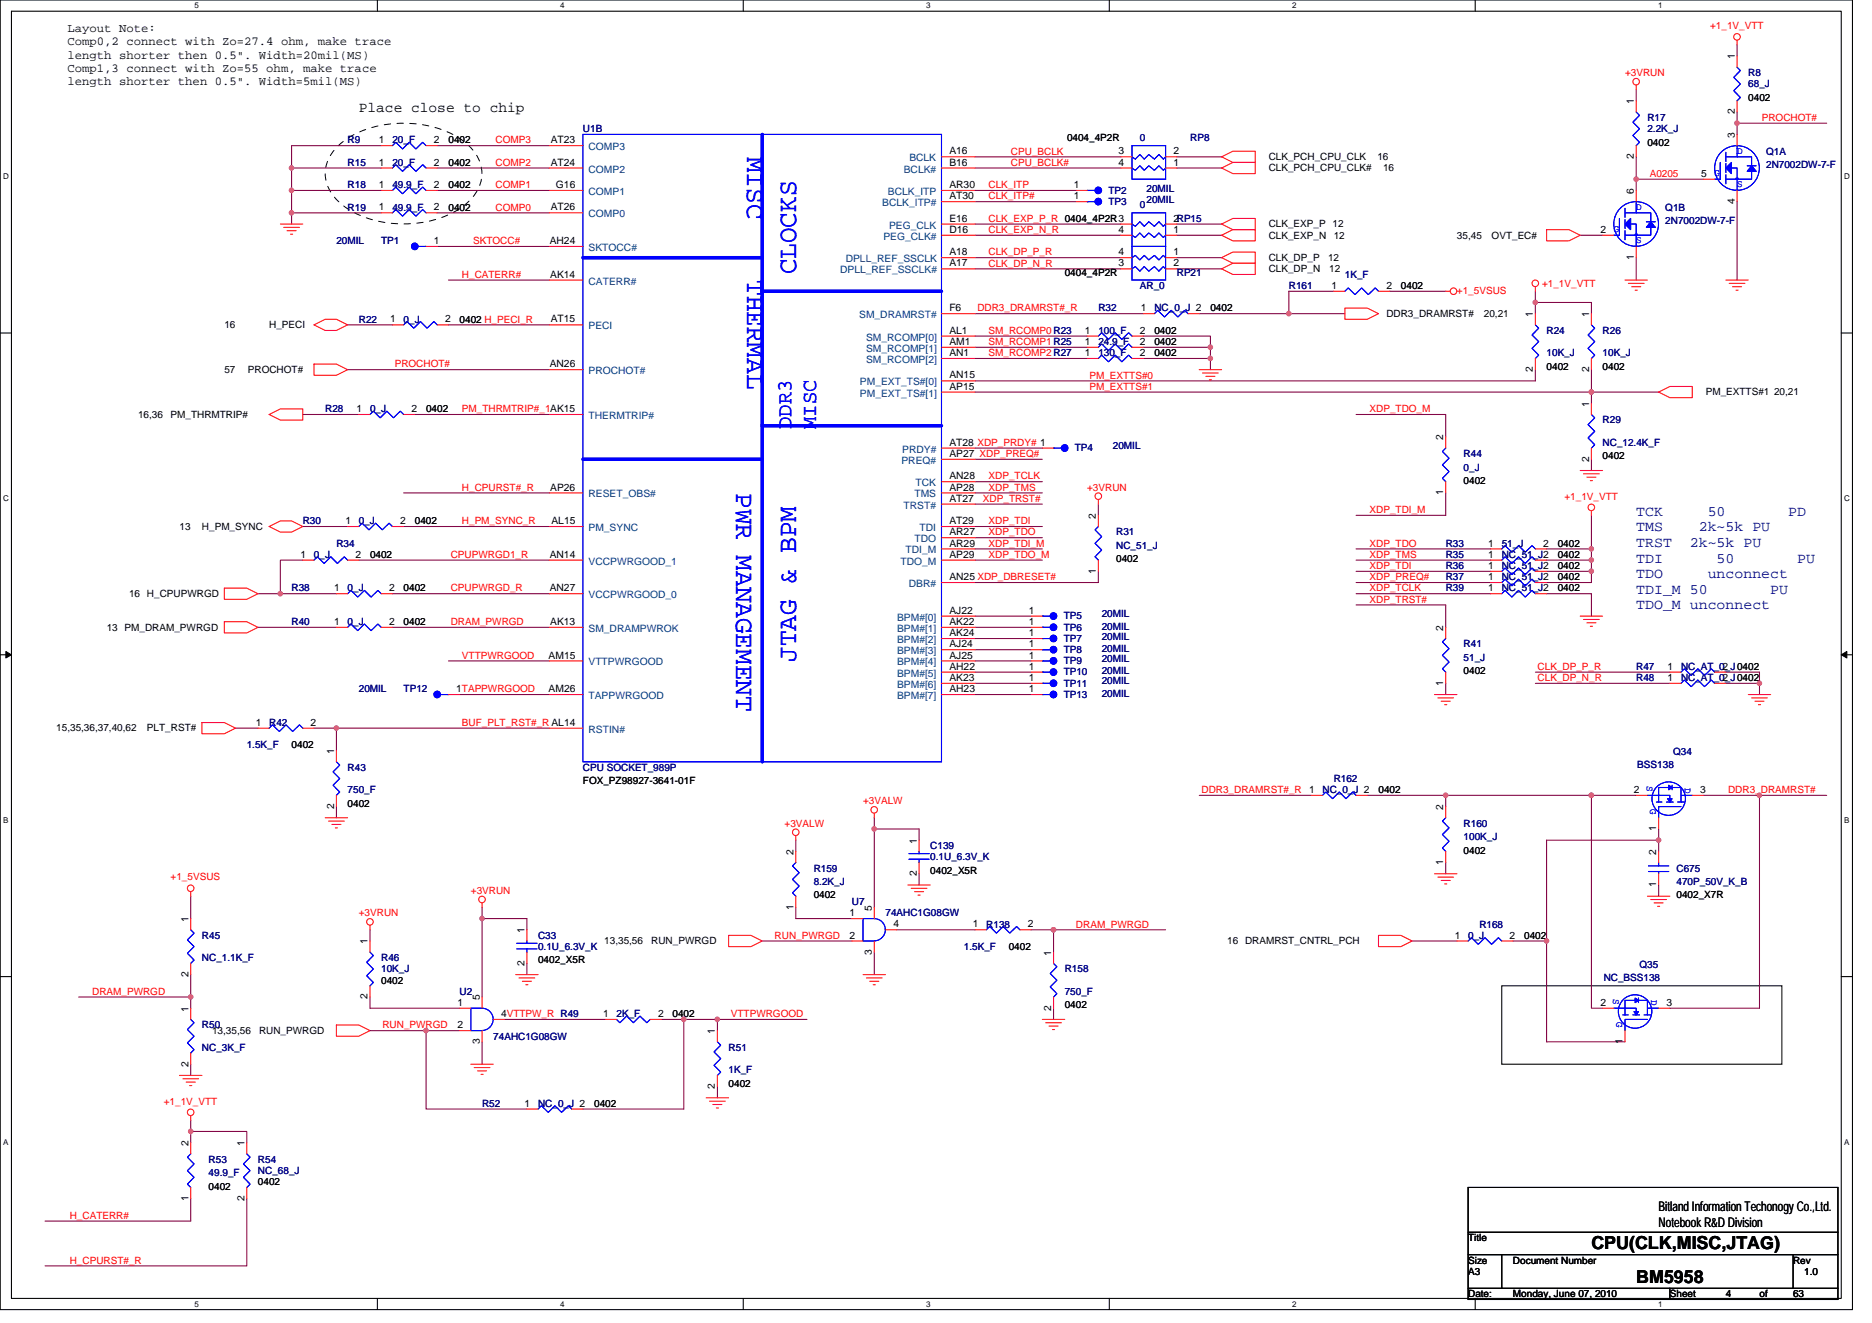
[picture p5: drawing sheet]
<svg xmlns="http://www.w3.org/2000/svg" width="297mm" height="210mm" viewBox="0 0 297 210" stroke-linecap="round" stroke-linejoin="round" font-family="sans-serif">
<path d="M0 0h293.9v207.9h-293.9zM1.8 1.8h290.4v204.3h-290.4z" fill="none" stroke="#000" stroke-width=".17"/>
<g fill="#fff">
<path d="M30.8 .2h.7v1.4h-.7z"/>
<path d="M30.8 206.3h.7v1.4h-.7z"/>
</g>
<path d="M59.9 0v1.8M59.9 206.1v1.8" fill="none" stroke="#000" stroke-width=".17"/>
<g fill="#fff">
<path d="M88.9 .2h.7v1.4h-.7z"/>
<path d="M88.9 206.3h.7v1.4h-.7z"/>
</g>
<path d="M117.9 0v1.8M117.9 206.1v1.8" fill="none" stroke="#000" stroke-width=".17"/>
<g fill="#fff">
<path d="M147 .2h.7v1.4h-.7z"/>
<path d="M147 206.3h.7v1.4h-.7z"/>
</g>
<path d="M176 0v1.8M176 206.1v1.8" fill="none" stroke="#000" stroke-width=".17"/>
<g fill="#fff">
<path d="M205 .2h.7v1.4h-.7z"/>
<path d="M205 206.3h.7v1.4h-.7z"/>
</g>
<path d="M234.1 0v1.8M234.1 206.1v1.8" fill="none" stroke="#000" stroke-width=".17"/>
<g fill="#fff">
<path d="M263.1 .2h.7v1.4h-.7z"/>
<path d="M263.1 206.3h.7v1.4h-.7z"/>
<path d="M.5 27.3h.9v1.4h-.9z"/>
<path d="M292.6 27.3h.9v1.4h-.9z"/>
<path d="M.5 78.4h.9v1.4h-.9z"/>
<path d="M292.6 78.4h.9v1.4h-.9z"/>
</g>
<path d="M0 52.9h1.8M292.2 52.9h1.7" fill="none" stroke="#000" stroke-width=".17"/>
<g fill="#fff">
<path d="M.5 129.5h.8v1.4h-.8z"/>
<path d="M292.6 129.5h.9v1.4h-.9z"/>
</g>
<path d="M0 103.9h1.8M292.2 103.9h1.7" fill="none" stroke="#000" stroke-width=".17"/>
<path d="M.9 103.4l.9 .5-.9 .5zM292.2 103.9l.8-.5v1z" fill="#000" stroke="#000" stroke-width=".16"/>
<g fill="#fff">
<path d="M.5 180.5h.8v1.4h-.8z"/>
<path d="M292.6 180.5h.9v1.4h-.9z"/>
</g>
<path d="M0 155h1.8M238.3 156.5h44.4v12.4h-44.4zM292.2 155h1.7M233 188.5h58.6v17.7h-58.6zM233 195.6h58.6M233 199.1h58.6M238.3 199.1v5.4M284.5 199.1v5.4M233 204.5h58.6M265 204.5v1.7" fill="none" stroke="#000" stroke-width=".17"/>
<path d="M53.8 23a15.7 15.7 0 0 1 11.8-3.4 13.8 13.8 0 0 1 9.4 4.2 5.7 5.7 0 0 1-.8 8.3 15.7 15.7 0 0 1-11.7 3.4 13.7 13.7 0 0 1-9.4-4.2 5.7 5.7 0 0 1 .7-8.3z" fill="none" stroke="#000" stroke-width=".16" stroke-dasharray="1 1 1 1 1 1 1 1"/>
<g fill="none" stroke="#800040" stroke-width=".17">
<path d="M259.6 14.2v1.8M275.6 19.6v1.7M275.6 17.8v1.8M275.6 7.1v1.8M275.6 19.6h14.3M46.3 33.8h14.2M46.3 30.2h14.2M46.3 26.7h14.2M46.3 33.8v1.8M46.3 26.7v3.5M46.3 30.2v3.6M60.5 23.1h-14.2v3.6"/>
<path d="M69.4 26.7h17.8M69.4 23.1h17.8M69.4 39.1h17.8M69.4 33.8h17.8M69.4 30.2h17.8M154.7 35.6h23.1M154.7 32h16M154.7 37.3h23.1M154.7 24.9h23.1M154.7 26.7h23.1M154.7 30.2h16M186.7 24.9h7.1"/>
<path d="M186.7 26.7h7.1M186.7 35.6h7.1M186.7 37.3h7.1M250.7 37.3h3.6M259.6 28.4h10.7M259.6 28.4v1.8M259.6 24.9v3.5M275.6 32v12.4M55.2 51.6h7.1M55.2 58.7h32M71.2 44.5h16M71.2 51.6h16"/>
<path d="M154.7 49.8h26.7M154.7 55.1h17.8M154.7 53.3h17.8M154.7 56.9h17.8M154.7 40.9h23.1M154.7 42.7h23.1M181.4 53.3h10.7v1.8M181.4 55.1h10.7v1.8M181.4 56.9h10.7M186.7 42.7h7.1M186.7 40.9h7.1M190.3 49.8h14.2"/>
<path d="M192.1 56.9v1.8M204.5 49.8h8.9M211.6 46.2h-7.1v3.6M220.5 46.2h8.9M243.6 58.7v1.8h-88.9M243.6 48v1.8M243.6 46.2v1.8h8.9v1.8M252.5 58.7v3.5M259.6 40.9v3.5M48 65.8h8.9M64 78.2h23.2M65.8 65.8h21.4"/>
<path d="M154.7 62.2h97.8M154.7 72.9h10.7M154.7 76.5h10.7M154.7 78.2h10.7M154.7 71.1h10.7M215.2 65.8h14.2v3.5M229.4 78.2v3.6h-14.2M252.5 62.2h10.7M252.5 72.9v1.8M252.5 62.2v1.8M40.9 99.6h12.5M40.9 94.2h3.6"/>
<path d="M44.5 94.2h8.9M48 88.9h-3.5v5.3M48 83.6h7.2M56.9 88.9h30.3M62.3 99.6h24.9M62.3 94.2h24.9M64 83.6h23.2M154.7 83.6h10.7M154.7 85.3h10.7M154.7 87.1h10.7M154.7 88.9h10.7M154.7 80h10.7"/>
<path d="M154.7 97.8h8.9M154.7 99.6h8.9M174.3 90.7v1.8h-19.6M174.3 80v1.8M215.2 96h14.2v3.6M215.2 88.9h21.3M215.2 90.7h21.3M215.2 92.5h21.3M215.2 94.2h21.3M215.2 87.1h21.3M245.4 90.7h7.1M245.4 87.1h7.1"/>
<path d="M245.4 94.2h7.1v3.6M252.5 87.1v1.8h-7.1M252.5 88.9v1.8M252.5 81.8v5.3M252.5 90.7v1.8h-7.1M37.4 115.6h3.5M49.8 115.6h3.6M53.4 115.6v3.5M53.4 115.6h33.8M71.2 104.9h16M72.9 110.2h14.3M154.7 101.3h8.9"/>
<path d="M154.7 103.1h8.9M154.7 104.9h8.9M154.7 106.7h8.9M154.7 108.5h8.9M154.7 110.2h8.9M229.4 108.5v1.7M243.6 106.7h21.4M243.6 108.5h21.4M273.9 108.5h5.3v1.7M273.9 106.7h5.3v1.8M53.4 128v1.8M126.3 133.4v1.7"/>
<path d="M138.7 129.8v1.8M138.7 131.6h7.1v1.7M138.7 131.6v12.4M145.8 138.7v1.8M190.3 126.2h17.8M217 126.2h12.4M229.4 126.2v1.8M229.4 136.9v1.8M229.4 126.2h23.1M252.5 126.2v33.8h1.8M252.5 126.2h7.1M263.2 131.6v1.7"/>
<path d="M263.2 133.3h-17.8v16.1M263.2 133.4v1.7M270.3 126.2h8.9M279.2 126.2v33.8h-14.2M279.2 126.2h10.7M12.5 158.2h17.8M30.3 154.7v3.5M30.3 142.2v3.6M30.3 158.2v1.8M58.7 158.2v1.8h14.2M58.7 147.6v1.8M76.5 145.8v12.4"/>
<path d="M76.5 145.8h7.1v1.8M76.5 144v1.8M83.6 152.9v1.8M120.9 149.4h14.3M126.3 144v1.8h8.9M138.7 151.1v3.6M142.3 147.6h12.4M163.6 147.6h3.6M167.2 147.6v3.5M167.2 147.6h17.8M224.1 149.4h7.1M240.1 149.4h5.3"/>
<path d="M245.4 149.4v16h12.4M263.2 140.5v1.7M30.3 179.6h8.9v1.8M30.3 168.9v1.8M30.3 179.6v1.8M30.3 177.8v1.8M58.7 163.6h8.9v12.4h16M67.6 163.6h5.3M76.5 165.4v3.5M80 161.8h16.1M104.9 161.8h3.6M108.5 161.8h5.3v1.8"/>
<path d="M108.5 161.8v14.2h-16M113.8 172.5v1.7M113.8 161.8h14.3M167.2 160v1.8M30.3 190.2v3.6h-23.1M39.2 190.2v10.7h-32"/>
</g>
<g fill="#f0f" stroke="#f0f" stroke-width=".17">
<circle cx="192.1" cy="55.1" r=".35"/>
<circle cx="192.1" cy="56.9" r=".35"/>
<circle cx="30.3" cy="158.2" r=".35"/>
<circle cx="204.5" cy="49.8" r=".35"/>
<circle cx="252.5" cy="62.2" r=".35"/>
<circle cx="243.6" cy="48" r=".35"/>
<circle cx="30.3" cy="179.6" r=".35"/>
<circle cx="46.3" cy="33.8" r=".35"/>
<circle cx="259.6" cy="28.4" r=".35"/>
<circle cx="275.6" cy="19.5" r=".35"/>
<circle cx="252.5" cy="88.9" r=".35"/>
<circle cx="252.5" cy="90.7" r=".35"/>
<circle cx="252.5" cy="87.1" r=".35"/>
<circle cx="67.6" cy="163.6" r=".35"/>
<circle cx="76.5" cy="145.8" r=".35"/>
<circle cx="113.8" cy="161.8" r=".35"/>
<circle cx="44.5" cy="94.2" r=".35"/>
<circle cx="46.3" cy="26.7" r=".35"/>
<circle cx="46.3" cy="30.2" r=".35"/>
<circle cx="108.5" cy="161.8" r=".35"/>
<circle cx="53.4" cy="115.6" r=".35"/>
<circle cx="279.2" cy="108.4" r=".35"/>
<circle cx="167.2" cy="147.6" r=".35"/>
<circle cx="138.7" cy="131.6" r=".35"/>
<circle cx="263.2" cy="133.3" r=".35"/>
<circle cx="252.5" cy="126.2" r=".35"/>
<circle cx="245.4" cy="149.3" r=".35"/>
<circle cx="279.2" cy="126.2" r=".35"/>
<circle cx="229.4" cy="126.2" r=".35"/>
</g>
<g fill="none" stroke="#f00" stroke-width=".17">
<path d="M259.6 13.5v.7M259.6 16v1.8M275.6 6.4v.7M275.6 8.9v1.8M275.6 16v1.8M44.5 35.6h3.5M45 36.1h2.5M45.5 36.6h1.5M46.1 37.2h.3M60.5 26.7h1.8M60.5 33.8h1.8M60.5 23.1h1.8"/>
<path d="M60.5 30.2h1.8M67.6 26.7h1.8M67.6 39.1h1.8M67.6 33.8h1.8M67.6 23.1h1.8M67.6 30.2h1.8M87.2 23.1h5.3M87.2 26.7h5.3M87.2 30.2h5.3M87.2 33.8h5.3M87.2 39.1h5.3M149.4 26.7h5.3"/>
<path d="M149.4 24.9h5.3M149.4 32h5.3M149.4 30.2h5.3M149.4 37.3h5.3M149.4 35.6h5.3M170.7 32h1.8M170.7 30.2h1.8M177.8 35.6h1.8M177.8 37.3h1.8M177.8 24.9h1.8M177.8 26.7h1.8M185 37.3h1.7"/>
<path d="M185 35.6h1.7M185 26.7h1.7M185 24.9h1.7M193.8 35.6l1.8-.9h3.6v1.7h-3.6zM193.8 37.3l1.8-.9h3.6v1.8h-3.6zM193.8 26.7l1.8-.9h3.6v1.8h-3.6zM193.8 24.9l1.8-.9h3.6v1.8h-3.6zM245.4 36.4h3.6l1.7 .9-1.7 .9h-3.6zM254.3 37.3h1.8M259.6 23.1v1.8M259.6 30.2v1.8M259.6 39.1v1.8"/>
<path d="M270.3 28.4h1.8M275.6 21.3v1.8M275.6 30.2v1.8M49.8 51.6l1.8-.9h1.8l1.8 .9-1.8 .9h-1.8zM49.8 57.8h3.6l1.8 .9-1.8 .9h-3.6zM62.3 51.6h1.7M69.4 51.6h1.8M87.2 44.4h5.3M87.2 51.6h5.3M87.2 58.7h5.3M149.4 55.1h5.3M149.4 56.9h5.3"/>
<path d="M149.4 49.8h5.3M149.4 53.3h5.3M149.4 42.7h5.3M149.4 40.9h5.3M172.5 53.3h1.8M172.5 55.1h1.8M172.5 56.9h1.8M177.8 42.7h1.8M177.8 40.9h1.8M179.6 53.3h1.8M179.6 55.1h1.8M179.6 56.9h1.8"/>
<path d="M181.4 49.8h1.8M185 40.9h1.7M185 42.7h1.7M188.5 49.8h1.8M190.3 58.7h3.5M190.8 59.2h2.5M191.3 59.7h1.5M193.8 40.9l1.8-.9h3.6v1.8h-3.6zM193.8 42.7l1.8-.9h3.6v1.8h-3.6zM211.6 46.2h1.8M213.4 48.9h3.6l1.7 .9-1.7 .9h-3.6zM218.7 46.2h1.8"/>
<path d="M229.4 46.2h.7M243.6 45.5v.7M243.6 49.8v1.8M243.6 56.9v1.8M252.5 49.8v1.8M252.5 56.9v1.8M257.8 44.4h3.6M258.4 45h2.5M258.9 45.5h1.4M259.5 46.1h.3M273.9 44.4h3.5M274.4 45h2.5"/>
<path d="M274.9 45.5h1.4M275.5 46.1h.3M42.7 65.8l1.8-.9h3.5v1.8h-3.5zM56.9 65.8h1.8M64 65.8h1.8M87.2 65.8h5.3M87.2 78.2h5.3M149.4 60.5h5.3M149.4 62.2h5.3M149.4 71.1h5.3M149.4 72.9h5.3M149.4 76.5h5.3"/>
<path d="M149.4 78.2h5.3M165.4 71.1h1.8M174.3 79.3v.7M191.9 60.3h.3M229.4 76.5v1.7M229.4 69.3v1.8M250.7 74.7h3.6M251.3 75.2h2.5M251.8 75.7h1.4M252.3 76.3h.4M252.5 64v1.8M252.5 71.1v1.8"/>
<path d="M263.2 62.2l1.8-.9h3.5v1.8h-3.5zM35.6 98.7h3.6l1.7 .9-1.7 .9h-3.6zM35.6 93.3h3.6l1.7 .9-1.7 .9h-3.6zM42.7 83.6l1.8-.9h1.8l1.7 .9-1.7 .9h-1.8zM48 88.9h1.8M53.4 99.6h1.8M53.4 94.2h1.8M55.2 88.9h1.7M55.2 83.6h1.7M60.5 99.6h1.8M60.5 94.2h1.8M62.3 83.6h1.7"/>
<path d="M87.2 88.9h5.3M87.2 94.2h5.3M87.2 99.6h5.3M87.2 83.6h5.3M149.4 80h5.3M149.4 83.6h5.3M149.4 85.3h5.3M149.4 87.1h5.3M149.4 88.9h5.3M149.4 92.5h5.3M149.4 97.8h5.3M149.4 99.6h5.3"/>
<path d="M163.6 99.6h1.8M163.6 97.8h1.8M174.3 88.9v1.8M174.3 81.8v1.8M229.4 99.6v1.7M236.5 94.2h1.8M236.5 92.5h1.8M236.5 90.7h1.8M236.5 87.1h1.8M236.5 88.9h1.8M243.6 94.2h1.8M243.6 92.5h1.8"/>
<path d="M243.6 90.7h1.8M243.6 87.1h1.8M243.6 88.9h1.8M250.7 97.8h3.6M251.3 98.3h2.5M251.8 98.8h1.4M252.3 99.4h.4M252.5 81.1v.7M32 114.7h3.6l1.8 .9-1.8 .9h-3.6zM40.9 115.6h1.8M48 115.6h1.8M53.4 119.1v1.8"/>
<path d="M71.2 110.2h1.7M87.2 104.9h5.3M87.2 115.6h5.3M87.2 110.2h5.3M149.4 101.3h5.3M149.4 103.1h5.3M149.4 104.9h5.3M149.4 106.7h5.3M149.4 108.5h5.3M149.4 110.2h5.3M163.6 108.5h1.8M163.6 110.2h1.8"/>
<path d="M163.6 106.7h1.8M163.6 103.1h1.8M163.6 104.9h1.8M163.6 101.3h1.8M227.6 110.2h3.6M228.2 110.8h2.4M228.7 111.3h1.4M229.2 111.8h.4M229.4 106.7v1.8M265 106.7h1.7M265 108.5h1.7M272.1 106.7h1.8"/>
<path d="M272.1 108.5h1.8M277.4 110.2h3.6M277.9 110.8h2.5M278.5 111.3h1.4M279 111.8h.4M51.6 129.8h3.6M52.1 130.3h2.5M52.7 130.9h1.4M53.2 131.4h.3M53.4 126.2v1.8M126.3 135.1v1.8M126.3 132.6v.8"/>
<path d="M138.7 129.1v.7M145.8 133.4v1.7M145.8 136.9v1.8M208.1 126.2h1.7M215.2 126.2h1.8M227.6 138.7h3.6M228.2 139.2h2.4M228.7 139.7h1.4M229.4 135.1v1.8M229.4 128v1.8M259.6 126.2h1.8M263.2 138.7v1.8"/>
<path d="M263.2 135.1v1.8M263.2 129.8v1.8M268.5 126.2h1.8M30.3 145.8v1.8M30.3 152.9v1.8M30.3 141.5v.7M58.7 146.9v.7M58.7 149.4v1.7M58.7 156.5v1.7M76.5 158.2v1.8M76.5 143.3v.7M81.8 154.7h3.6"/>
<path d="M82.4 155.2h2.5M82.9 155.7h1.4M83.4 156.3h.4M83.6 147.6v1.8M83.6 151.1v1.8M115.6 148.5h3.6l1.7 .9-1.7 .8h-3.6zM126.3 142.2v1.8M135.2 145.8h1.7M135.2 149.4h1.7M136.9 154.7h3.6M137.5 155.2h2.5M138 155.7h1.4"/>
<path d="M138.6 156.3h.3M138.7 144v1.8M138.7 149.4v1.7M140.5 147.6h1.8M144.1 140.5h3.5M144.6 141h2.5M145.1 141.5h1.5M145.7 142.1h.3M154.7 147.6h1.8M161.8 147.6h1.8M167.2 151.1v1.8M167.2 158.2v1.8"/>
<path d="M218.7 148.5h3.6l1.8 .9-1.8 .8h-3.6zM229.2 140.3h.4M231.2 149.4h1.8M238.3 149.4h1.8M261.4 142.2h3.6M261.9 142.8h2.5M262.5 143.3h1.4M263 143.8h.4M28.5 170.7h3.5M29 171.2h2.5M29.5 171.7h1.5M30.1 172.3h.3"/>
<path d="M30.3 177.1v.7M30.3 160v1.8M30.3 167.1v1.8M53.4 162.7h3.5l1.8 .9-1.8 .9h-3.5zM72.9 160h1.8M72.9 163.6h1.8M74.7 168.9h3.6M75.2 169.4h2.5M75.8 170h1.4M76.3 170.5h.4M76.5 163.6v1.8M78.3 161.8h1.7"/>
<path d="M83.6 176h1.8M90.7 176h1.8M96.1 161.8h1.7M103.2 161.8h1.7M112.1 174.2h3.5M112.6 174.8h2.5M113.1 175.3h1.5M113.7 175.9h.3M113.8 163.6v1.8M113.8 170.7v1.8M165.4 161.8h3.5M165.9 162.3h2.5"/>
<path d="M166.5 162.9h1.4M167 163.4h.3M254.3 160h1.8M257.8 163.6v1.8M263.2 160h1.8M30.3 188.5v1.7M30.3 181.4v1.7M39.2 181.4v1.7M39.2 188.5v1.7"/>
<circle cx="259.6" cy="13" r=".52"/>
<circle cx="275.6" cy="5.9" r=".52"/>
<circle cx="230.6" cy="46.2" r=".52"/>
<circle cx="243.6" cy="45" r=".52"/>
<circle cx="174.3" cy="78.8" r=".52"/>
<circle cx="252.5" cy="80.5" r=".52"/>
<circle cx="126.3" cy="132.1" r=".52"/>
<circle cx="138.7" cy="128.5" r=".52"/>
<circle cx="30.3" cy="141" r=".52"/>
<circle cx="58.7" cy="146.3" r=".52"/>
<circle cx="76.5" cy="142.8" r=".52"/>
<circle cx="30.3" cy="176.5" r=".52"/>
</g>
<g fill="none" stroke="#00f" stroke-width=".17">
<path d="M259.6 17.8l.6 .5-1.1 1.1 1.1 1-1.1 1.1 1.1 1.1-.6 .5M275.6 10.7l.6 .5-1.1 1.1 1.1 1-1.1 1.1 1.1 1.1-.6 .5M62.3 26.7l.5-.6 1.1 1.1 1-1.1 1.1 1.1 1.1-1.1 .5 .6M62.3 33.8l.5-.5 1.1 1 1-1 1.1 1 1.1-1 .5 .5M62.3 23.1l.5-.5 1.1 1 1-1 1.1 1 1.1-1 .5 .5M62.3 30.2l.5-.5 1.1 1.1 1-1.1 1.1 1.1 1.1-1.1 .5 .5M66.4 39.1h1.2h-.2M92.5 21.3h56.9v99.6h-56.9zM172.7 32h-.2h1.3M172.7 30.2h-.2h1.3M179.6 37.3l.5 .4 .8-.7 .7 .7 .7-.7 .9 .7 .7-.7 .7 .7 .4-.4M179.6 26.7l.5 .3 .8-.7 .7 .7 .7-.7 .9 .7 .7-.7 .7 .7 .4-.3"/>
<path d="M179.6 33.8h5.4v5.3h-5.4zM179.6 39.1h5.4v5.3h-5.4zM179.6 23.1h5.4v5.3h-5.4zM179.6 35.6l.5 .3 .8-.7 .7 .7 .7-.7 .9 .7 .7-.7 .7 .7 .4-.3M179.6 24.9l.5 .4 .8-.8 .7 .8 .7-.8 .9 .8 .7-.8 .7 .8 .4-.4M257 34.7v2.6h-.9M257.8 33.8h1.8M257.8 34.8v1.5M257.8 36.6v1.5M257.8 33.1v1.4M258.7 35.6h.9v1.7h-1.8M259.5 37.3v-.1h.3v.1h-.2"/>
<path d="M259.6 32v1.8M259.6 37.3v1.8M259.6 33.8h2.3v1.4M261.2 35.2h1.5M261.9 36.1v1.2h-2.3M273 25.8v2.6h-.9M273.9 24.9h1.7M273.9 26v1.4M273.9 27.7v1.5M273.9 24.2v1.4M274.7 26.7h.9v1.7h-1.7M275.5 28.4v-.1h.3v.1h-.2"/>
<path d="M275.6 23.1v1.8M275.6 28.4v1.8M275.6 24.9h2.3v1.4M277.2 26.3h1.5M277.9 27.2v1.2h-2.3M64 51.6l.6-.6 1.1 1.1 1-1.1 1.1 1.1 1.1-1.1 .5 .6M174.3 53.3l.5-.5 1.1 1.1 1.1-1.1 1 1.1 1.1-1.1 .5 .5M174.3 55.1l.5-.5 1.1 1 1.1-1 1 1 1.1-1 .5 .5M174.3 56.9l.5-.5 1.1 1 1.1-1 1 1 1.1-1 .5 .5M179.6 40.9l.5-.4 .8 .8 .7-.8 .7 .8 .9-.8 .7 .8 .7-.8 .4 .4M183.2 49.8l.5-.5 1.1 1 1-1 1.1 1 1.1-1 .5 .5M185 42.7l-.4-.4-.7 .7-.7-.7-.9 .7-.7-.7-.7 .7-.8-.7-.5 .4"/>
<path d="M213.4 46.2l.5-.5 1.1 1.1 1.1-1.1 1 1.1 1.1-1.1 .5 .5M243.6 51.6l.6 .5-1.1 1.1 1.1 1-1.1 1.1 1.1 1.1-.6 .5M252.5 51.6l.5 .5-1 1.1 1 1-1 1.1 1 1.1-.5 .5M58.7 65.8l.5-.5 1.1 1 1.1-1 1 1 1.1-1 .5 .5M167.3 71.1h-.1h1.2M229.4 71.1l-.5 .5 1 1.1-1 1.1 1 1-1 1.1 .5 .6M252.5 65.8l.5 .5-1 1.1 1 1.1-1 1 1 1.1-.5 .5M49.8 88.9l.6-.5 1 1 1.1-1 1 1 1.1-1 .6 .5M55.2 99.6l.5-.6 1.1 1.1 1-1.1 1.1 1.1 1.1-1.1 .5 .6M55.2 94.2l.5-.5 1.1 1.1 1-1.1 1.1 1.1 1.1-1.1 .5 .5M56.9 83.6l.6-.6 1 1.1 1.1-1.1 1.1 1.1 1-1.1 .6 .6M165.6 99.6h-.2h1.2"/>
<path d="M165.6 97.8h-.2h1.2M174.3 83.6l-.5 .5 1 1.1-1 1 1 1.1-1 1.1 .5 .5M238.3 94.2l.5-.5 1.1 1.1 1.1-1.1 1 1.1 1.1-1.1 .5 .5M238.3 92.5l.5-.6 1.1 1.1 1.1-1.1 1 1.1 1.1-1.1 .5 .6M238.3 90.7l.5-.6 1.1 1.1 1.1-1.1 1 1.1 1.1-1.1 .5 .6M238.3 87.1l.5-.5 1.1 1.1 1.1-1.1 1 1.1 1.1-1.1 .5 .5M238.3 88.9l.5-.5 1.1 1 1.1-1 1 1 1.1-1 .5 .5M42.7 115.6l.5-.6 1.1 1.1 1.1-1.1 1 1.1 1.1-1.1 .5 .6M69.9 110.2h1.3h-.2M165.6 108.5h-.2h1.2M165.6 110.2h-.2h1.2M165.6 106.7h-.2h1.2"/>
<path d="M165.6 103.1h-.2h1.2M165.6 104.9h-.2h1.2M165.6 101.3h-.2h1.2M229.4 101.3l-.5 .6 1 1.1-1 1 1 1.1-1 1.1 .5 .5M266.7 106.7l.6-.5 1 1 1.1-1 1.1 1 1-1 .6 .5M266.7 108.5l.6-.6 1 1.1 1.1-1.1 1.1 1.1 1-1.1 .6 .6M53.4 120.9l.5 .5-1.1 1.1 1.1 1.1-1.1 1 1.1 1.1-.5 .5M126.3 136.9l-.6 .5 1.1 1.1-1.1 1.1 1.1 1-1.1 1.1 .6 .5M144.2 136.4h3.2M144.2 135.5h3.2M145.8 135.1v.4M145.8 136.4v.5"/>
<path d="M209.8 126.2l.6-.5 1.1 1.1 1-1.1 1.1 1.1 1-1.1 .6 .5M229.4 129.8l-.5 .5 1 1.1-1 1.1 1 1-1 1.1 .5 .5M261.4 126.2h3.6v1.1M261.6 137.4h3.2M261.6 138.3h3.2M262.8 127.3h.9M263.2 127.3v-2.3h3.5v2.3M263.2 138.3v.4M263.2 136.9v.5M264.4 127.3h1.1M265.3 124.6v.7M266.2 127.3h1.1"/>
<path d="M266.7 128h-3.5v1.8M266.7 126.2h1.8M30.3 147.6l.5 .5-1.1 1.1 1.1 1-1.1 1.1 1.1 1.1-.5 .5M58.7 151.1l.5 .6-1 1 1 1.1-1 1.1 1 1-.5 .6M82 150.6h3.2M82 149.7h3.2M83.6 149.4v.3M83.6 150.6v.5M138.7 149.3a1.77 1.77 0 0 0 1.8-1.7 1.77 1.77 0 0 0-1.8-1.8h-1.8v3.6h1.8M156.5 147.6l.5-.6 1.1 1.1 1.1-1.1 1 1.1 1.1-1.1 .5 .6M167.2 152.9l.5 .5-1.1 1.1 1.1 1.1-1.1 1 1.1 1.1-.5 .5M233 149.4l.5-.6 1.1 1.1 1-1.1 1.1 1.1 1.1-1.1 .5 .6"/>
<path d="M260 158.4v.7M30.3 161.8l.5 .5-1.1 1.1 1.1 1.1-1.1 1 1.1 1.1-.5 .5M76.5 163.6a1.77 1.77 0 0 0 1.7-1.8 1.77 1.77 0 0 0-1.7-1.8h-1.8v3.6h1.8M85.4 176l.5-.5 1.1 1.1 1.1-1.1 1 1.1 1.1-1.1 .5 .5M97.8 161.8l.6 .5 1-1 1.1 1 1.1-1 1 1 .6-.5M113.8 165.4l.6 .5-1.1 1.1 1.1 1-1.1 1.1 1.1 1.1-.6 .5M256.1 160h3.5v1.1M257.5 161.1h.9M257.8 161.1v-2.3h3.6v2.3M259.1 161.1h1.1M260.9 161.1h1M261.4 161.8h-3.6v1.8"/>
<path d="M261.4 160h1.8M30.3 183.1l-.6 .6 1.1 1-1.1 1.1 1.1 1.1-1.1 1 .6 .6M39.2 183.1l.5 .6-1.1 1 1.1 1.1-1.1 1.1 1.1 1-.5 .6"/>
<circle cx="259.6" cy="35.5" r="3.5"/>
<circle cx="275.6" cy="26.7" r="3.5"/>
<circle cx="264.8" cy="126.8" r="2.66"/>
<circle cx="259.4" cy="160.5" r="2.66"/>
</g>
<g fill="#00f" stroke="#00f" stroke-width=".17">
<path d="M259.3 160.5h.7l-.4 .6z" fill-rule="evenodd"/>
<path d="M259.5 158.4l.5 .4-.5 .3z" fill-rule="evenodd"/>
<path d="M259.3 160.5h.7l-.4 .6z" fill-rule="evenodd"/>
<path d="M259.5 158.4l.5 .4-.5 .3z" fill-rule="evenodd"/>
<path d="M257.8 35.6l.9-.9v1.7z" fill-rule="evenodd"/>
<path d="M261.9 35.2l.8 .9h-1.5z" fill-rule="evenodd"/>
<path d="M257.8 35.6l.9-.9v1.7z" fill-rule="evenodd"/>
<path d="M261.9 35.2l.8 .9h-1.5z" fill-rule="evenodd"/>
<path d="M274.7 25.8v1.8l-.8-.9z" fill-rule="evenodd"/>
<path d="M277.9 26.3l.8 .9h-1.5z" fill-rule="evenodd"/>
<path d="M274.7 25.8v1.8l-.8-.9z" fill-rule="evenodd"/>
<path d="M277.9 26.3l.8 .9h-1.5z" fill-rule="evenodd"/>
<path d="M264.6 126.8h.7l-.3 .5z" fill-rule="evenodd"/>
<path d="M264.8 124.6l.5 .4-.5 .3z" fill-rule="evenodd"/>
<path d="M264.6 126.8h.7l-.3 .5z" fill-rule="evenodd"/>
<path d="M264.8 124.6l.5 .4-.5 .3z" fill-rule="evenodd"/>
<circle cx="65.8" cy="39.1" r=".52"/>
<circle cx="174.3" cy="32" r=".52"/>
<circle cx="168.9" cy="71.1" r=".52"/>
<circle cx="167.2" cy="108.4" r=".52"/>
<circle cx="174.3" cy="30.2" r=".52"/>
<circle cx="167.2" cy="110.2" r=".52"/>
<circle cx="167.2" cy="99.6" r=".52"/>
<circle cx="167.2" cy="106.7" r=".52"/>
<circle cx="167.2" cy="103.1" r=".52"/>
<circle cx="69.4" cy="110.2" r=".52"/>
<circle cx="167.2" cy="97.8" r=".52"/>
<circle cx="167.2" cy="104.9" r=".52"/>
<circle cx="167.2" cy="101.3" r=".52"/>
</g>
<path d="M120.9 21.3v99.6M92.5 40.9h28.4M120.9 46.2h28.5M92.5 72.9h28.4M120.9 67.6h28.5" fill="none" stroke="#00f" stroke-width=".53"/>
<g font-size="4.3" fill="#00f">
<text x="118.6" y="24.9" transform="rotate(90 118.6 24.9)">MISC</text>
<text x="118.6" y="44.4" transform="rotate(90 118.6 44.4)">THERMAL</text>
<text x="126.3" y="43.6" transform="rotate(-90 126.3 43.6)">CLOCKS</text>
<text x="116.8" y="78.2" transform="rotate(90 116.8 78.2)">PWR MANAGEMENT</text>
<text x="126.3" y="105.1" transform="rotate(-90 126.3 105.1)">JTAG &amp; BPM</text>
</g>
<g font-size="3.4" fill="#00f">
<text x="125.6" y="68.1" transform="rotate(-90 125.6 68.1)">DDR3</text>
<text x="129.5" y="68.1" transform="rotate(-90 129.5 68.1)">MISC</text>
</g>
<g font-size="2.8">
<text x="252.5" y="198.2">CPU(CLK,MISC,JTAG)</text>
<text x="259.6" y="203.6">BM5958</text>
</g>
<text font-size="2.3" x="56.9" y="17.8">Place close to chip</text>
<g font-size="2.3" fill="#000080">
<text x="259.6" y="81.9">TCK</text>
<text x="271" y="81.9">50</text>
<text x="283.7" y="81.9">PD</text>
<text x="259.6" y="84.3">TMS</text>
<text x="259.6" y="86.8">TRST</text>
<text x="259.6" y="89.3">TDI</text>
<text x="268.1" y="86.8">2k~5k PU</text>
<text x="269.6" y="84.3">2k~5k PU</text>
<text x="272.4" y="89.3">50</text>
<text x="285.1" y="89.3">PU</text>
<text x="259.6" y="91.8">TDO</text>
<text x="259.6" y="94.2">TDI_M 50</text>
<text x="271" y="91.8">unconnect</text>
<text x="280.9" y="94.2">PU</text>
<text x="259.6" y="96.7">TDO_M unconnect</text>
</g>
<g font-size="2.1">
<text x="263.2" y="192.2">Bitland Information Techonogy Co.,Ltd.</text>
<text x="263.2" y="194.7">Notebook R&amp;D Division</text>
</g>
<g font-size="1.9">
<text x="10.7" y="5.1">Layout Note:</text>
<text x="10.7" y="7.2">Comp0,2 connect with Zo=27.4 ohm, make trace</text>
<text x="10.7" y="9.3">length shorter then 0.5&quot;. Width=20mil(MS)</text>
<text x="10.7" y="11.4">Comp1,3 connect with Zo=55 ohm, make trace</text>
<text x="10.7" y="13.5">length shorter then 0.5&quot;. Width=5mil(MS)</text>
</g>
<g font-size="1.6" fill="#f00">
<text x="271.4" y="4.6">+1_1V_VTT</text>
<text x="257.8" y="12.1">+3VRUN</text>
<text x="78.6" y="22.8">COMP3</text>
<text x="279.5" y="19.2">PROCHOT#</text>
<text x="78.6" y="29.9">COMP1</text>
<text x="78.6" y="26.3">COMP2</text>
<text x="156.9" y="29.9">CLK_ITP</text>
<text x="160.4" y="24.5">CPU_BCLK</text>
<text x="160.4" y="26.3">CPU_BCLK#</text>
<text x="261.8" y="28.1">A0205</text>
<text x="78.6" y="33.4">COMP0</text>
<text x="156.9" y="35.2">CLK_EXP_P_R 0404_4P2R3</text>
<text x="156.9" y="31.6">CLK_ITP#</text>
<text x="75.1" y="38.8">SKTOCC#</text>
<text x="156.9" y="37">CLK_EXP_N_R</text>
<text x="156.9" y="40.5">CLK_DP_P_R</text>
<text x="73.3" y="44.1">H_CATERR#</text>
<text x="156.9" y="42.3">CLK_DP_N_R</text>
<text x="231.2" y="46.6">+1_5VSUS</text>
<text x="244.7" y="45.5">+1_1V_VTT</text>
<text x="155.1" y="49.4">DDR3_DRAMRST#_R</text>
<text x="156.9" y="53">SM_RCOMP0 R23</text>
<text x="62.6" y="58.3">PROCHOT#</text>
<text x="156.9" y="54.8">SM_RCOMP1 R25</text>
<text x="156.9" y="56.5">SM_RCOMP2 R27</text>
<text x="73.3" y="65.4">PM_THRMTRIP#_1AK15</text>
<text x="172.9" y="60.1">PM_EXTTS#0</text>
<text x="172.9" y="61.9">PM_EXTTS#1</text>
<text x="217.3" y="65.4">XDP_TDO_M</text>
<text x="73.3" y="77.9">H_CPURST#_R</text>
<text x="156.9" y="76.1">XDP_TCLK</text>
<text x="156.9" y="77.9">XDP_TMS</text>
<text x="172.5" y="77.9">+3VRUN</text>
<text x="73.3" y="83.2">H_PM_SYNC_R</text>
<text x="156" y="79.7">XDP_TRST#</text>
<text x="156.9" y="83.2">XDP_TDI</text>
<text x="217.3" y="81.4">XDP_TDI_M</text>
<text x="248.2" y="79.3">+1_1V_VTT</text>
<text x="71.5" y="88.5">CPUPWRGD1_R</text>
<text x="156.9" y="85">XDP_TDO</text>
<text x="156.9" y="86.8">XDP_TDI_M</text>
<text x="156.9" y="88.5">XDP_TDO_M</text>
<text x="217.3" y="88.5">XDP_TMS</text>
<text x="217.3" y="86.8">XDP_TDO</text>
<text x="71.5" y="93.9">CPUPWRGD_R</text>
<text x="217.3" y="90.3">XDP_TDI</text>
<text x="217.3" y="92.1">XDP_PREQ#</text>
<text x="217.3" y="93.9">XDP_TCLK</text>
<text x="217.3" y="95.7">XDP_TRST#</text>
<text x="71.5" y="99.2">DRAM_PWRGD</text>
<text x="73.3" y="104.5">VTTPWRGOOD</text>
<text x="244" y="106.3">CLK_DP_P_R</text>
<text x="244" y="108.1">CLK_DP_N_R</text>
<text x="73.3" y="115.2">BUF_PLT_RST#_R AL14</text>
<text x="190.6" y="125.9">DDR3_DRAMRST#_R</text>
<text x="274.2" y="125.9">DDR3_DRAMRST#</text>
<text x="124.5" y="131.2">+3VALW</text>
<text x="136.9" y="127.7">+3VALW</text>
<text x="27.1" y="139.7">+1_5VSUS</text>
<text x="74.7" y="141.9">+3VRUN</text>
<text x="56.9" y="145.4">+3VRUN</text>
<text x="122.9" y="149">RUN_PWRGD</text>
<text x="170.7" y="147.2">DRAM_PWRGD</text>
<text x="14.6" y="157.9">DRAM_PWRGD</text>
<text x="116" y="161.4">VTTPWRGOOD</text>
<text x="60.7" y="163.2">RUN_PWRGD</text>
<text x="26" y="175.3">+1_1V_VTT</text>
<text x="11.1" y="193.4">H_CATERR#</text>
<text x="11.1" y="200.6">H_CPURST#_R</text>
</g>
<g font-size="1.6">
<text x="275.2" y="9.4" transform="rotate(-90 275.2 9.4)">1</text>
<text x="259.2" y="16.5" transform="rotate(-90 259.2 16.5)">1</text>
<text x="277.4" y="16">0402</text>
<text x="60.1" y="22.7">1</text>
<text x="68.9" y="22.7">2</text>
<text x="71.2" y="22.8">0402</text>
<text x="87.4" y="22.7">AT23</text>
<text x="169.3" y="22.4">0404_4P2R</text>
<text x="261.4" y="23.1">0402</text>
<text x="275.2" y="21.9" transform="rotate(-90 275.2 21.9)">3</text>
<text x="275.2" y="18.2" transform="rotate(-90 275.2 18.2)">2</text>
<text x="60.1" y="26.3">1</text>
<text x="60.1" y="29.8">1</text>
<text x="68.9" y="26.3">2</text>
<text x="68.9" y="29.8">2</text>
<text x="71.2" y="26.3">0402</text>
<text x="71.2" y="29.9">0402</text>
<text x="87.4" y="26.3">AT24</text>
<text x="88.2" y="29.8">G16</text>
<text x="150.6" y="24.5">A16</text>
<text x="150.6" y="26.3">B16</text>
<text x="150.6" y="29.8">AR30</text>
<text x="170.4" y="29.8">1</text>
<text x="177.5" y="24.5">3</text>
<text x="177.5" y="26.3">4</text>
<text x="186.2" y="26.3">1</text>
<text x="186.2" y="24.5">2</text>
<text x="201.3" y="27.2">CLK_PCH_CPU_CLK#</text>
<text x="201.3" y="25.4">CLK_PCH_CPU_CLK</text>
<text x="218.6" y="25.4">16</text>
<text x="219.4" y="27.2">16</text>
<text x="259.2" y="25.3" transform="rotate(-90 259.2 25.3)">2</text>
<text x="269.9" y="28.1">5</text>
<text x="60.1" y="33.4">1</text>
<text x="68.9" y="33.4">2</text>
<text x="71.2" y="33.4">0402</text>
<text x="87.4" y="33.4">AT26</text>
<text x="150.6" y="31.6">AT30</text>
<text x="150.6" y="35.2">E16</text>
<text x="170.4" y="31.6">1</text>
<text x="186.2" y="35.2">2RP15</text>
<text x="259.2" y="30.8" transform="rotate(-90 259.2 30.8)">6</text>
<text x="275.2" y="32.4" transform="rotate(-90 275.2 32.4)">4</text>
<text x="68.9" y="38.7">1</text>
<text x="87.2" y="38.7">AH24</text>
<text x="150.6" y="40.5">A18</text>
<text x="150.6" y="37">D16</text>
<text x="177.5" y="37">4</text>
<text x="177.5" y="40.5">4</text>
<text x="186.2" y="37">1</text>
<text x="186.2" y="40.5">1</text>
<text x="201.3" y="36.1">CLK_EXP_P 12</text>
<text x="201.3" y="37.9">CLK_EXP_N</text>
<text x="201.3" y="41.4">CLK_DP_P</text>
<text x="210.7" y="41.4">12</text>
<text x="211.6" y="37.9">12</text>
<text x="231.2" y="37.9">35,45</text>
<text x="236.7" y="37.9">OVT_EC#</text>
<text x="253.9" y="37">2</text>
<text x="259.2" y="41.3" transform="rotate(-90 259.2 41.3)">1</text>
<text x="87.3" y="44.1">AK14</text>
<text x="150.6" y="42.3">A17</text>
<text x="168.9" y="43.7">0404_4P2R</text>
<text x="177.5" y="42.3">3</text>
<text x="186.2" y="42.3">2</text>
<text x="201.3" y="43.2">CLK_DP_N</text>
<text x="210.9" y="43.2">12</text>
<text x="211.3" y="45.8">1</text>
<text x="220" y="45.8">2</text>
<text x="222.3" y="45.9">0402</text>
<text x="35.6" y="52.1">16</text>
<text x="42.7" y="52.1">H_PECI</text>
<text x="61.9" y="51.2">1</text>
<text x="70.6" y="51.2">2</text>
<text x="72.9" y="51.2">0402 H_PECI_R</text>
<text x="87.4" y="51.2">AT15</text>
<text x="150.6" y="49.4">F6</text>
<text x="150.6" y="53">AL1</text>
<text x="172.1" y="53">1</text>
<text x="180.9" y="53">2</text>
<text x="181" y="49.4">1</text>
<text x="183.2" y="53">0402</text>
<text x="192.1" y="49.4">0402</text>
<text x="220" y="50.3">DDR3_DRAMRST#</text>
<text x="235.5" y="50.3">20,21</text>
<text x="243.2" y="50.3" transform="rotate(-90 243.2 50.3)">1</text>
<text x="252.1" y="50.3" transform="rotate(-90 252.1 50.3)">1</text>
<text x="35.6" y="59.2">57</text>
<text x="39.3" y="59.2">PROCHOT#</text>
<text x="87.2" y="58.3">AN26</text>
<text x="150.6" y="54.7">AM1</text>
<text x="150.6" y="56.5">AN1</text>
<text x="172.1" y="54.7">1</text>
<text x="172.1" y="56.5">1</text>
<text x="180.9" y="54.7">2</text>
<text x="180.9" y="56.5">2</text>
<text x="183.2" y="54.8">0402</text>
<text x="183.2" y="56.5">0402</text>
<text x="243.2" y="59.1" transform="rotate(-90 243.2 59.1)">2</text>
<text x="245.4" y="58.7">0402</text>
<text x="252.1" y="59.1" transform="rotate(-90 252.1 59.1)">2</text>
<text x="254.3" y="58.7">0402</text>
<text x="56.6" y="65.4">1</text>
<text x="65.3" y="65.4">2</text>
<text x="67.6" y="65.4">0402</text>
<text x="150.6" y="60.1">AN15</text>
<text x="150.6" y="61.8">AP15</text>
<text x="252.1" y="64.5" transform="rotate(-90 252.1 64.5)">1</text>
<text x="270.7" y="62.8">PM_EXTTS#1 20,21</text>
<text x="21.9" y="66.3">16,36</text>
<text x="27.1" y="66.3">PM_THRMTRIP#</text>
<text x="150.6" y="70.7">AT28 XDP_PRDY# 1</text>
<text x="229" y="69.9" transform="rotate(-90 229 69.9)">2</text>
<text x="87.3" y="77.9">AP26</text>
<text x="150.6" y="72.5">AP27 XDP_PREQ#</text>
<text x="150.6" y="76.1">AN28</text>
<text x="150.6" y="77.9">AP28</text>
<text x="232.2" y="76.8">0402</text>
<text x="252.1" y="73.3" transform="rotate(-90 252.1 73.3)">2</text>
<text x="254.3" y="72.9">0402</text>
<text x="54.8" y="83.2">1</text>
<text x="63.5" y="83.2">2</text>
<text x="65.8" y="83.2">0402</text>
<text x="87.5" y="83.2">AL15</text>
<text x="150.6" y="83.2">AT29</text>
<text x="150.6" y="79.6">AT27</text>
<text x="173.9" y="82.3" transform="rotate(-90 173.9 82.3)">2</text>
<text x="229" y="78.6" transform="rotate(-90 229 78.6)">1</text>
<text x="28.5" y="84.1">13</text>
<text x="32" y="84.1">H_PM_SYNC</text>
<text x="47.7" y="88.5">1</text>
<text x="56.4" y="88.5">2</text>
<text x="58.7" y="88.5">0402</text>
<text x="87.2" y="88.5">AN14</text>
<text x="150.6" y="86.7">AR29</text>
<text x="150.6" y="88.5">AP29</text>
<text x="150.6" y="85">AR27</text>
<text x="177.1" y="89.3">0402</text>
<text x="236.2" y="86.7">1</text>
<text x="236.2" y="88.5">1</text>
<text x="244.9" y="86.7">2</text>
<text x="247.2" y="86.8">0402</text>
<text x="247.2" y="88.5">0402</text>
<text x="20.5" y="94.8">16 H_CPUPWRGD</text>
<text x="53" y="93.9">1</text>
<text x="61.7" y="93.9">2</text>
<text x="64" y="93.9">0402</text>
<text x="87.2" y="93.9">AN27</text>
<text x="150.6" y="92.1">AN25 XDP_DBRESET#</text>
<text x="173.9" y="91.1" transform="rotate(-90 173.9 91.1)">1</text>
<text x="236.2" y="93.9">1</text>
<text x="236.2" y="92.1">1</text>
<text x="236.2" y="90.3">1</text>
<text x="247.2" y="93.9">0402</text>
<text x="247.2" y="92.1">0402</text>
<text x="247.2" y="90.3">0402</text>
<text x="16.9" y="100.1">13 PM_DRAM_PWRGD</text>
<text x="53" y="99.2">1</text>
<text x="61.7" y="99.2">2</text>
<text x="64" y="99.2">0402</text>
<text x="87.3" y="99.2">AK13</text>
<text x="150.6" y="97.4">AJ22</text>
<text x="150.6" y="99.2">AK22</text>
<text x="150.6" y="101">AK24</text>
<text x="163.3" y="99.2">1</text>
<text x="163.3" y="97.4">1</text>
<text x="163.3" y="101">1</text>
<text x="229" y="100.1" transform="rotate(-90 229 100.1)">2</text>
<text x="87.1" y="104.5">AM15</text>
<text x="150.6" y="102.7">AJ24</text>
<text x="150.6" y="104.5">AJ25</text>
<text x="150.6" y="106.3">AH22</text>
<text x="163.3" y="106.3">1</text>
<text x="163.3" y="102.7">1</text>
<text x="163.3" y="104.5">1</text>
<text x="232.2" y="107">0402</text>
<text x="264.6" y="106.3">1</text>
<text x="273.3" y="106.3">2</text>
<text x="72.4" y="109.9">1TAPPWRGOOD</text>
<text x="87.1" y="109.9">AM26</text>
<text x="150.6" y="108.1">AK23</text>
<text x="150.6" y="109.9">AH23</text>
<text x="163.3" y="108.1">1</text>
<text x="163.3" y="109.9">1</text>
<text x="229" y="108.8" transform="rotate(-90 229 108.8)">1</text>
<text x="264.6" y="108.1">1</text>
<text x="273.3" y="108.1">2</text>
<text x="8.9" y="116.1">15,35,36,37,40,62</text>
<text x="23.3" y="116.1">PLT_RST#</text>
<text x="40.6" y="115.2">1</text>
<text x="46.3" y="118.8">0402</text>
<text x="49.3" y="115.2">2</text>
<text x="53" y="119.7" transform="rotate(-90 53 119.7)">1</text>
<text x="92.5" y="124.5">FOX_PZ98927-3641-01F</text>
<text x="207.7" y="125.9">1</text>
<text x="218.7" y="125.9">0402</text>
<text x="259.3" y="125.9">2</text>
<text x="269.8" y="125.9">3</text>
<text x="53" y="128.4" transform="rotate(-90 53 128.4)">2</text>
<text x="55.2" y="128">0402</text>
<text x="229" y="128.5" transform="rotate(-90 229 128.5)">2</text>
<text x="262.8" y="132" transform="rotate(-90 262.8 132)">1</text>
<text x="125.9" y="135.7" transform="rotate(-90 125.9 135.7)">2</text>
<text x="145.5" y="133.9" transform="rotate(-90 145.5 133.9)">1</text>
<text x="229" y="137.3" transform="rotate(-90 229 137.3)">1</text>
<text x="232.2" y="135.5">0402</text>
<text x="262.8" y="135.7" transform="rotate(-90 262.8 135.7)">2</text>
<text x="129.1" y="142.6">0402</text>
<text x="145.5" y="139.1" transform="rotate(-90 145.5 139.1)">2</text>
<text x="147.6" y="138.7">0402_X5R</text>
<text x="262.8" y="140.8" transform="rotate(-90 262.8 140.8)">1</text>
<text x="266" y="142.6">0402_X7R</text>
<text x="29.9" y="146.3" transform="rotate(-90 29.9 146.3)">1</text>
<text x="58.3" y="149.9" transform="rotate(-90 58.3 149.9)">1</text>
<text x="83.2" y="148.1" transform="rotate(-90 83.2 148.1)">1</text>
<text x="95.9" y="149.9">13,35,56</text>
<text x="103.3" y="149.9">RUN_PWRGD</text>
<text x="125.9" y="144.4" transform="rotate(-90 125.9 144.4)">1</text>
<text x="134.8" y="145.4">1</text>
<text x="134.8" y="149">2</text>
<text x="138.3" y="144.5" transform="rotate(-90 138.3 144.5)">5</text>
<text x="141.7" y="147.2">4</text>
<text x="154.4" y="147.2">1</text>
<text x="163.1" y="147.2">2</text>
<text x="194.7" y="149.9">16 DRAMRST_CNTRL_PCH</text>
<text x="230.8" y="149">1</text>
<text x="239.5" y="149">2</text>
<text x="241.8" y="149">0402</text>
<text x="29.9" y="155.1" transform="rotate(-90 29.9 155.1)">2</text>
<text x="83.2" y="153.3" transform="rotate(-90 83.2 153.3)">2</text>
<text x="85.4" y="152.9">0402_X5R</text>
<text x="138.3" y="151.5" transform="rotate(-90 138.3 151.5)">3</text>
<text x="160.1" y="150.8">0402</text>
<text x="166.8" y="151.7" transform="rotate(-90 166.8 151.7)">1</text>
<text x="29.9" y="160.5" transform="rotate(-90 29.9 160.5)">1</text>
<text x="58.3" y="158.6" transform="rotate(-90 58.3 158.6)">2</text>
<text x="60.5" y="156.1">0402</text>
<text x="72.6" y="159.6">1</text>
<text x="76.1" y="158.8" transform="rotate(-90 76.1 158.8)">5</text>
<text x="79.5" y="161.4">4VTTPW_R R49</text>
<text x="95.7" y="161.4">1</text>
<text x="104.4" y="161.4">2</text>
<text x="106.7" y="161.4">0402</text>
<text x="166.8" y="160.4" transform="rotate(-90 166.8 160.4)">2</text>
<text x="168.9" y="160">0402</text>
<text x="253.9" y="159.6">2</text>
<text x="264.4" y="159.6">3</text>
<text x="33.7" y="164.1">13,35,56</text>
<text x="41.1" y="164.1">RUN_PWRGD</text>
<text x="72.6" y="163.2">2</text>
<text x="76.1" y="165.7" transform="rotate(-90 76.1 165.7)">3</text>
<text x="113.4" y="164.1" transform="rotate(-90 113.4 164.1)">1</text>
<text x="257.5" y="165.7" transform="rotate(-90 257.5 165.7)">1</text>
<text x="29.9" y="169.3" transform="rotate(-90 29.9 169.3)">2</text>
<text x="113.4" y="172.8" transform="rotate(-90 113.4 172.8)">2</text>
<text x="115.6" y="172.5">0402</text>
<text x="83.2" y="175.6">1</text>
<text x="94.3" y="175.7">0402</text>
<text x="29.9" y="181.9" transform="rotate(-90 29.9 181.9)">2</text>
<text x="38.8" y="181.9" transform="rotate(-90 38.8 181.9)">1</text>
<text x="29.9" y="190.6" transform="rotate(-90 29.9 190.6)">1</text>
<text x="33.1" y="188.8">0402</text>
<text x="38.8" y="190.6" transform="rotate(-90 38.8 190.6)">2</text>
<text x="40.9" y="188.1">0402</text>
<text x="233" y="197">Title</text>
<text x="233" y="202.3">A3</text>
<text x="233" y="200.6">Size</text>
<text x="240.1" y="200.6">Document Number</text>
<text x="284.5" y="200.6">Rev</text>
<text x="286.3" y="202.3">1.0</text>
<text x="233" y="205.9">Date:</text>
<text x="240.1" y="205.9">Monday, June 07, 2010</text>
<text x="265" y="205.9">Sheet</text>
<text x="273.9" y="205.9">4</text>
<text x="279.2" y="205.9">of</text>
<text x="284.5" y="205.9">63</text>
</g>
<g font-size="1.6" fill="#000080">
<text x="277.4" y="12.1">R8</text>
<text x="277.4" y="13.9">68_J</text>
<text x="55.2" y="22.8">R9</text>
<text x="62.3" y="22.8">20_F</text>
<text x="92.5" y="21">U1B</text>
<text x="180.9" y="22.4">0</text>
<text x="188.9" y="22.4">RP8</text>
<text x="261.4" y="19.2">R17</text>
<text x="261.4" y="21">2.2K_J</text>
<text x="55.2" y="26.3">R15</text>
<text x="55.2" y="29.9">R18</text>
<text x="62.3" y="26.3">20_F</text>
<text x="62.3" y="29.9">49.9_F</text>
<text x="280.2" y="24.5">Q1A</text>
<text x="280.2" y="26.7">2N7002DW-7-F</text>
<text x="55.2" y="33.4">R19</text>
<text x="62.3" y="33.4">49.9_F</text>
<text x="175.9" y="32.5">TP3</text>
<text x="175.9" y="30.8">TP2</text>
<text x="180.9" y="33.1">0</text>
<text x="181.9" y="32.2">20MIL</text>
<text x="181.9" y="30.4">20MIL</text>
<text x="264.2" y="33.4">Q1B</text>
<text x="264.2" y="35.6">2N7002DW-7-F</text>
<text x="53.4" y="38.8">20MIL</text>
<text x="60.5" y="38.8">TP1</text>
<text x="180.9" y="45.9">AR_0</text>
<text x="186.7" y="43.7">RP21</text>
<text x="204.5" y="45.9">R161</text>
<text x="213.4" y="44.1">1K_F</text>
<text x="56.9" y="51.2">R22</text>
<text x="64" y="51.2">0_J</text>
<text x="174.3" y="53">100_F</text>
<text x="174.3" y="49.4">R32</text>
<text x="183.2" y="49.4">NC_0_J 2</text>
<text x="245.4" y="53">R24</text>
<text x="254.3" y="53">R26</text>
<text x="174.3" y="54.8">24.9_F</text>
<text x="174.3" y="56.5">130_F</text>
<text x="245.4" y="56.5">10K_J</text>
<text x="254.3" y="56.5">10K_J</text>
<text x="51.6" y="65.4">R28</text>
<text x="58.7" y="65.4">0_J</text>
<text x="170.6" y="71.6">TP4</text>
<text x="176.6" y="71.3">20MIL</text>
<text x="254.3" y="67.2">R29</text>
<text x="254.3" y="70.8">NC_12.4K_F</text>
<text x="232.2" y="72.5">R44</text>
<text x="232.2" y="74.7">0_J</text>
<text x="48" y="83.2">R30</text>
<text x="56.9" y="83.2">0_J</text>
<text x="49.8" y="88.5">0_J</text>
<text x="53.4" y="86.8">R34</text>
<text x="177.1" y="85">R31</text>
<text x="177.1" y="87.1">NC_51_J</text>
<text x="229.4" y="86.8">R33</text>
<text x="229.4" y="88.5">R35</text>
<text x="238.3" y="86.8">51_J</text>
<text x="238.3" y="88.5">NC_51_J2</text>
<text x="46.3" y="93.9">R38</text>
<text x="55.2" y="93.9">0_J</text>
<text x="229.4" y="93.9">R39</text>
<text x="229.4" y="92.1">R37</text>
<text x="229.4" y="90.3">R36</text>
<text x="238.3" y="93.9">NC_51_J2</text>
<text x="238.3" y="92.1">NC_51_J2</text>
<text x="238.3" y="90.3">NC_51_J2</text>
<text x="46.3" y="99.2">R40</text>
<text x="55.2" y="99.2">0_J</text>
<text x="168.8" y="100.1">TP6</text>
<text x="168.8" y="98.3">TP5</text>
<text x="168.8" y="101.9">TP7</text>
<text x="174.8" y="99.9">20MIL</text>
<text x="174.8" y="98">20MIL</text>
<text x="174.8" y="101.5">20MIL</text>
<text x="168.8" y="107.2">TP10</text>
<text x="168.8" y="103.7">TP8</text>
<text x="168.8" y="105.4">TP9</text>
<text x="174.8" y="107">20MIL</text>
<text x="174.8" y="103.5">20MIL</text>
<text x="174.8" y="105.1">20MIL</text>
<text x="232.2" y="102.8">R41</text>
<text x="232.2" y="104.9">51_J</text>
<text x="259.6" y="106.3">R47</text>
<text x="266.7" y="106.3">NC_AT_0_J 0402</text>
<text x="56.9" y="109.9">20MIL</text>
<text x="64" y="109.9">TP12</text>
<text x="168.8" y="109">TP11</text>
<text x="168.8" y="110.8">TP13</text>
<text x="174.8" y="108.6">20MIL</text>
<text x="174.8" y="110.6">20MIL</text>
<text x="259.6" y="108.1">R48</text>
<text x="266.7" y="108.1">NC_AT_0_J 0402</text>
<text x="39.2" y="118.8">1.5K_F</text>
<text x="42.7" y="115.2">R42</text>
<text x="265.5" y="119.8">Q34</text>
<text x="55.2" y="122.3">R43</text>
<text x="55.2" y="125.9">750_F</text>
<text x="92.5" y="122.3">CPU SOCKET_989P</text>
<text x="209.8" y="125.9">NC_0_J 2</text>
<text x="211.6" y="124.1">R162</text>
<text x="259.8" y="122">BSS138</text>
<text x="232.2" y="131.2">R160</text>
<text x="147.6" y="134.8">C139</text>
<text x="147.6" y="136.5">0.1U_6.3V_K</text>
<text x="232.2" y="133.4">100K_J</text>
<text x="129.1" y="138.3">R159</text>
<text x="129.1" y="140.5">8.2K_J</text>
<text x="135.2" y="143.7">U7</text>
<text x="266" y="138.3">C675</text>
<text x="266" y="140.5">470P_50V_K_B</text>
<text x="32" y="149">R45</text>
<text x="85.4" y="149">C33</text>
<text x="140.5" y="145.4">74AHC1G08GW</text>
<text x="156.5" y="147.2">R138</text>
<text x="233" y="149">0_J</text>
<text x="234.7" y="147.2">R168</text>
<text x="32" y="152.5">NC_1.1K_F</text>
<text x="60.5" y="152.5">R46</text>
<text x="60.5" y="154.3">10K_J</text>
<text x="85.4" y="150.8">0.1U_6.3V_K</text>
<text x="152.9" y="150.8">1.5K_F</text>
<text x="168.9" y="154.3">R158</text>
<text x="254.5" y="155.7">NC_BSS138</text>
<text x="260.2" y="153.6">Q35</text>
<text x="72.9" y="157.9">U2</text>
<text x="97.8" y="161.4">2K_F</text>
<text x="168.9" y="157.9">750_F</text>
<text x="32" y="163.2">R50</text>
<text x="32" y="166.8">NC_3K_F</text>
<text x="78.3" y="165">74AHC1G08GW</text>
<text x="115.6" y="166.8">R51</text>
<text x="115.6" y="170.3">1K_F</text>
<text x="76.5" y="175.7">R52</text>
<text x="85.4" y="175.7">NC_0_J 2</text>
<text x="33.1" y="184.6">R53</text>
<text x="40.9" y="184.6">R54</text>
<text x="33.1" y="186.7">49.9_F</text>
<text x="40.9" y="186.3">NC_68_J</text>
</g>
<g font-size="1.6" fill="#004080">
<text x="93.4" y="23.8">COMP3</text>
<text x="93.4" y="27.4">COMP2</text>
<text x="143.4" y="27.4">BCLK#</text>
<text x="144.3" y="25.6">BCLK</text>
<text x="93.4" y="30.9">COMP1</text>
<text x="93.4" y="34.5">COMP0</text>
<text x="140" y="32.7">BCLK_ITP#</text>
<text x="140.9" y="30.9">BCLK_ITP</text>
<text x="93.4" y="39.8">SKTOCC#</text>
<text x="134.2" y="41.6">DPLL_REF_SSCLK</text>
<text x="140.2" y="38.1">PEG_CLK#</text>
<text x="141.1" y="36.3">PEG_CLK</text>
<text x="93.4" y="45.2">CATERR#</text>
<text x="133.3" y="43.4">DPLL_REF_SSCLK#</text>
<text x="93.4" y="52.3">PECI</text>
<text x="136.3" y="50.5">SM_DRAMRST#</text>
<text x="93.4" y="59.4">PROCHOT#</text>
<text x="137.4" y="55.8">SM_RCOMP[1]</text>
<text x="137.4" y="57.6">SM_RCOMP[2]</text>
<text x="137.4" y="54.1">SM_RCOMP[0]</text>
<text x="136.5" y="61.2">PM_EXT_TS#[0]</text>
<text x="136.5" y="62.9">PM_EXT_TS#[1]</text>
<text x="93.4" y="66.5">THERMTRIP#</text>
<text x="143.2" y="71.8">PRDY#</text>
<text x="143" y="73.6">PREQ#</text>
<text x="145.3" y="77.2">TCK</text>
<text x="93.4" y="79">RESET_OBS#</text>
<text x="143.4" y="80.7">TRST#</text>
<text x="145.1" y="79">TMS</text>
<text x="93.4" y="89.6">VCCPWRGOOD_1</text>
<text x="93.4" y="84.3">PM_SYNC</text>
<text x="142.9" y="89.6">TDO_M</text>
<text x="143.7" y="87.8">TDI_M</text>
<text x="145.1" y="86.1">TDO</text>
<text x="145.9" y="84.3">TDI</text>
<text x="93.4" y="95">VCCPWRGOOD_0</text>
<text x="144.2" y="93.2">DBR#</text>
<text x="93.4" y="100.3">SM_DRAMPWROK</text>
<text x="142.3" y="98.5">BPM#[0]</text>
<text x="142.3" y="100.3">BPM#[1]</text>
<text x="93.4" y="105.6">VTTPWRGOOD</text>
<text x="142.3" y="102.1">BPM#[2]</text>
<text x="142.3" y="103.8">BPM#[3]</text>
<text x="142.3" y="105.6">BPM#[4]</text>
<text x="142.3" y="107.4">BPM#[5]</text>
<text x="93.4" y="111">TAPPWRGOOD</text>
<text x="142.3" y="109.2">BPM#[6]</text>
<text x="142.3" y="111">BPM#[7]</text>
<text x="93.4" y="116.3">RSTIN#</text>
</g>
<g font-size="1.6" fill="#00f">
<text x="272.1" y="27.9">G</text>
<text x="275.6" y="29.7">S</text>
<text x="275.6" y="24.4">D</text>
<text x="259.6" y="33.3">D</text>
<text x="256.1" y="36.8">G</text>
<text x="259.6" y="38.6">S</text>
<text x="261.3" y="124.8" transform="rotate(90 261.3 124.8)">S</text>
<text x="267.3" y="125" transform="rotate(90 267.3 125)">D</text>
<text x="261.8" y="128.4" transform="rotate(90 261.8 128.4)">G</text>
<text x="256" y="158.6" transform="rotate(90 256 158.6)">S</text>
<text x="262" y="158.8" transform="rotate(90 262 158.8)">D</text>
<text x="256.5" y="162.2" transform="rotate(90 256.5 162.2)">G</text>
</g>
<g font-size="1.3">
<text x="30.8" y="1.3">5</text>
<text x="88.9" y="1.3">4</text>
<text x="147" y="1.3">3</text>
<text x="205" y="1.3">2</text>
<text x="263.1" y="1.3">1</text>
<text x=".5" y="28.4">D</text>
<text x="292.6" y="28.4">D</text>
<text x=".5" y="79.5">C</text>
<text x="292.6" y="79.5">C</text>
<text x=".5" y="130.6">B</text>
<text x="292.6" y="130.6">B</text>
<text x=".5" y="181.7">A</text>
<text x="292.6" y="181.7">A</text>
<text x="30.8" y="207.4">5</text>
<text x="88.9" y="207.4">4</text>
<text x="147" y="207.4">3</text>
<text x="205" y="207.4">2</text>
<text x="263.1" y="207.4">1</text>
</g>
</svg>
